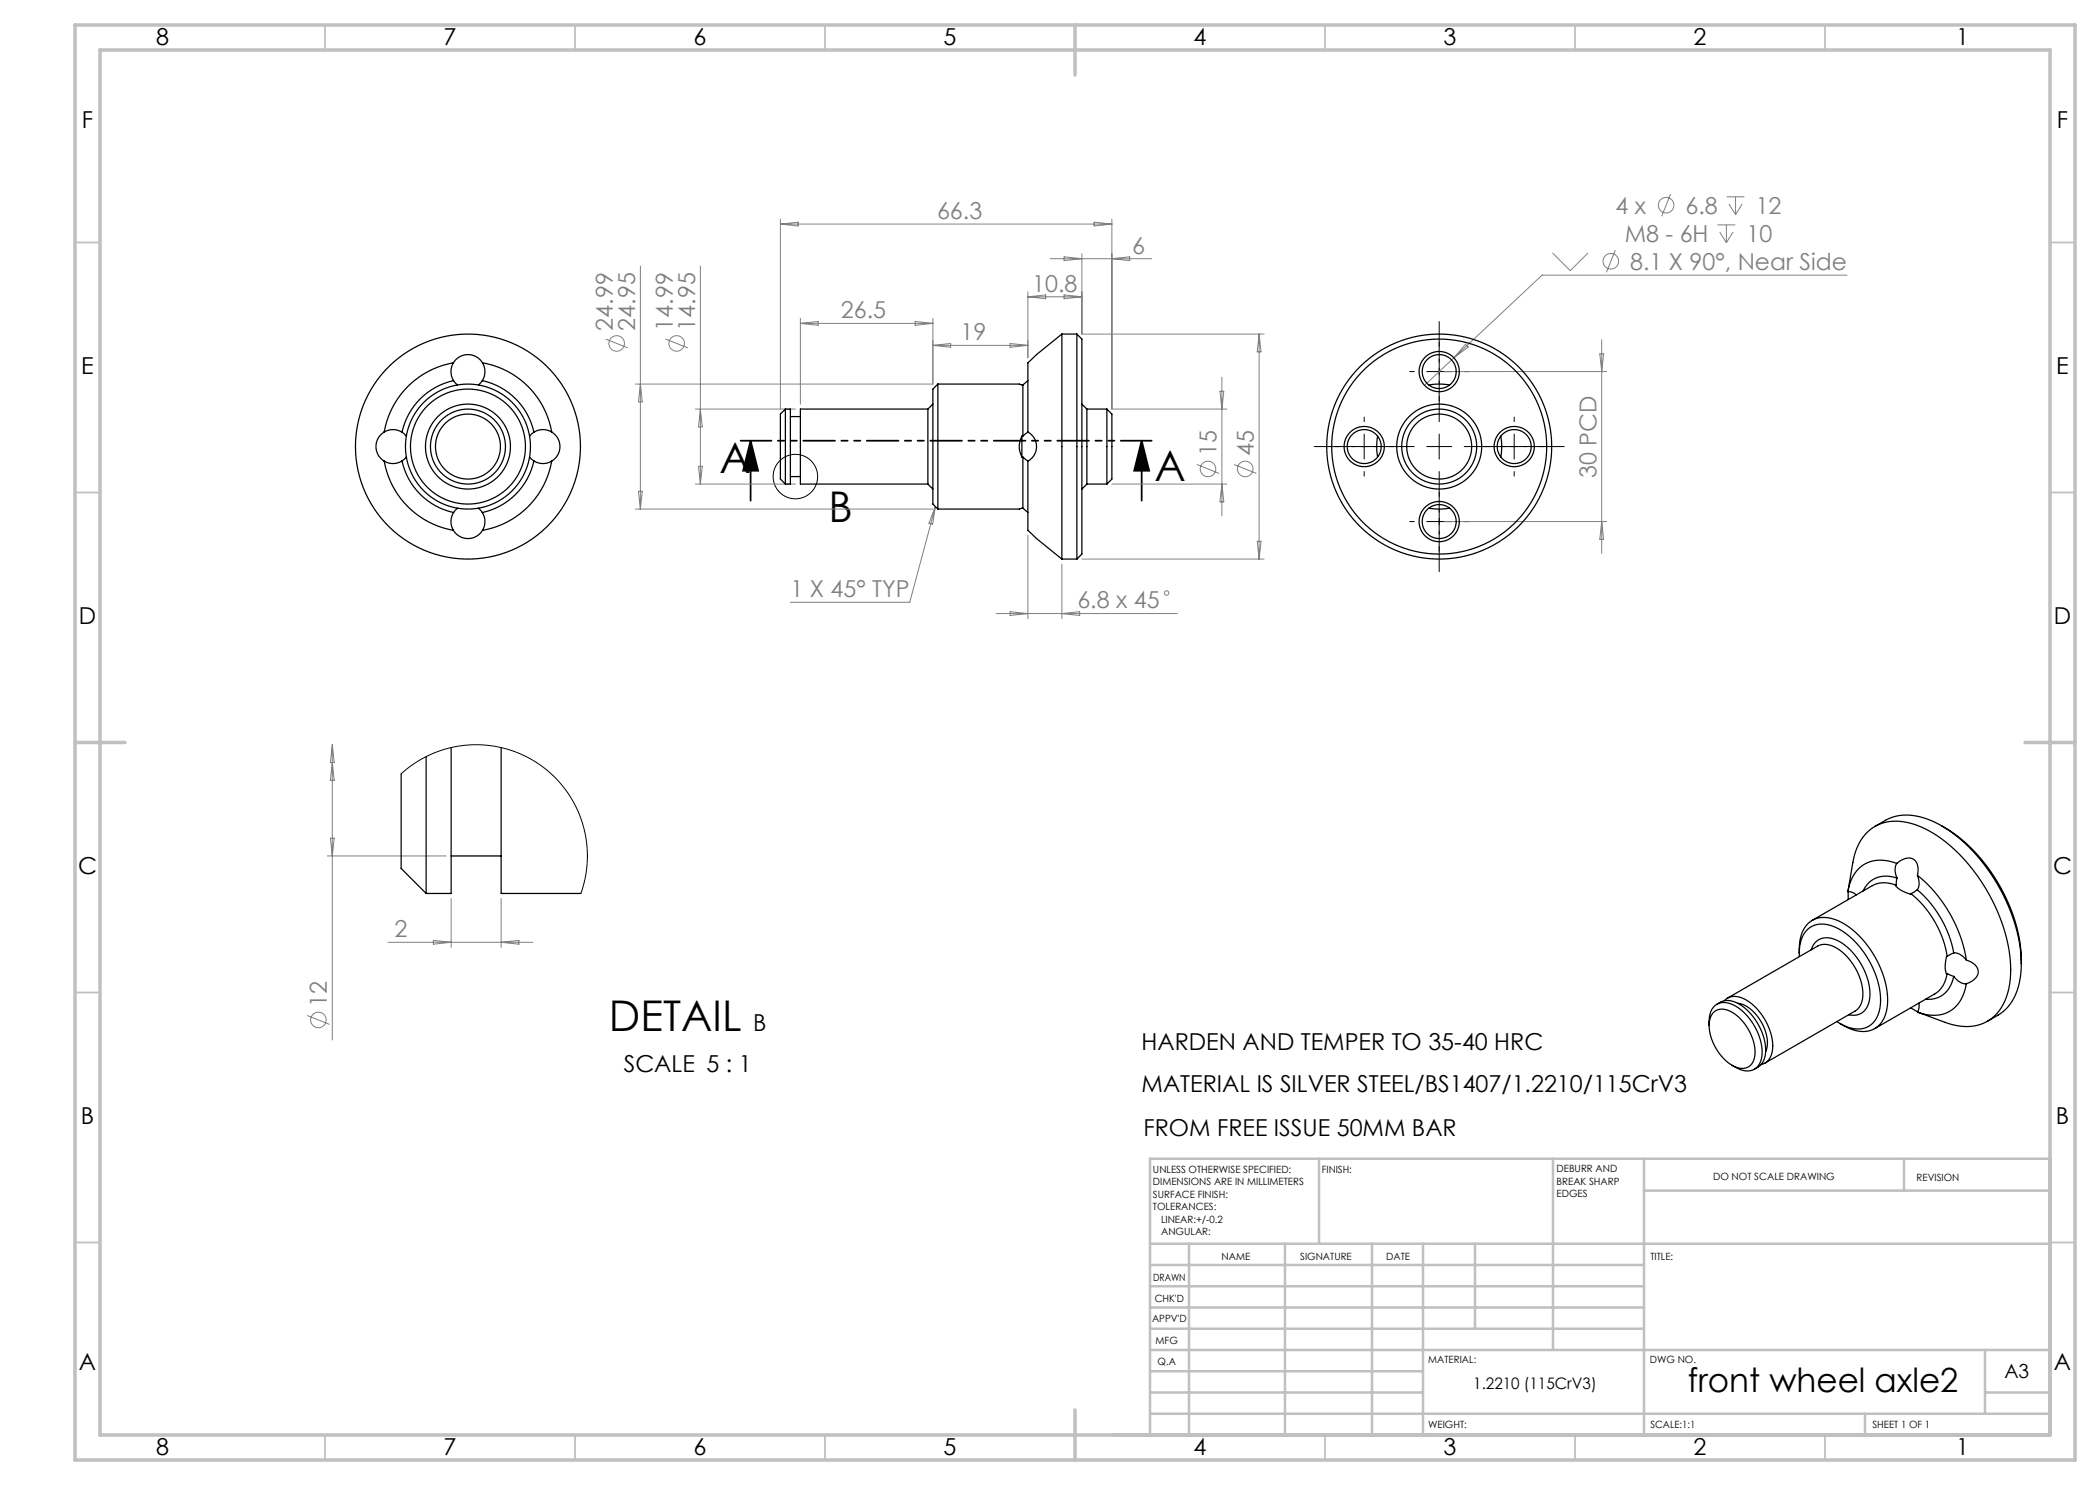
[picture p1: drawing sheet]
<svg xmlns="http://www.w3.org/2000/svg" width="420mm" height="297mm" viewBox="0 0 420 297" stroke-linecap="round" stroke-linejoin="round" font-family="sans-serif">
<g fill="none" stroke="#808080" stroke-width=".2">
<path d="M334.1 38.8l-1.8 4.5M345.3 39.4h3.6M347.1 39.4v3.5M128.1 53.2v48.6M140.1 53.2v43.6M156.1 43.8v38M156.1 44.8h66.3M156.1 44.8l3.5-.4v.8zM205.6 58.4v13.2M205.6 59.4h10.8M205.6 59.4l3.5-.4v.7zM210 51.7h20.3"/>
<path d="M212.8 51.4l3.6 .3-3.6 .4zM212.8 59l3.6 .4-3.6 .3zM216.4 50.7v16.1h36.4M218.8 44.4l3.6 .4-3.6 .4zM222.4 43.8v38h23M222.4 51.7l3.5-.3v.7zM310.5 50.6l3.6 3.5 3.5-3.5M323.1 50l-1.8 4.5M343.5 45h3.6M343.9 46.4l1.4 2.1M345.3 45v3.5M345.8 40.8l1.3 2.1"/>
<path d="M346.6 46.4l-1.3 2.1M348.4 40.8l-1.3 2.1M369.4 55h-61l-23.5 22.1M121.1 67.8l4.5 1.8M128.1 76.8l.4 3.6h-.8zM133.1 67.8l4.5 1.8M160.1 63.7v17.1M160.1 64.7h26.5M160.1 64.7l3.5-.4v.8zM183 64.3l3.6 .4-3.6 .4zM186.6 69.1h19M186.6 69.1l3.5-.4v.8z"/>
<path d="M186.6 63.7v13.1h-59.5M202 68.7l3.6 .4-3.6 .4zM244 78.3h.8l-.4 3.5zM244.4 75.5v27.7M251.8 66.8v45M251.8 66.8l.4 3.6h-.8zM288.8 74.3h32.5M293.1 68.9l.5 .5-2.8 2.2zM320 70.8h.7l-.4 3.5zM320.3 68v42.7M127.7 98.3h.8l-.4 3.5zM139.1 81.8h20"/>
<path d="M139.1 96.8h20M139.7 93.3h.8l-.4 3.5zM140.1 81.8l.4 3.6h-.8zM222.4 96.8h23M239.4 92.9l4.4 1.8M244.4 96.8l.4 3.6h-.8zM246.8 92.9l4.5 1.8M127.1 101.8h59.5M187.1 101.3l-.6 3.5-.7-.1zM187.1 101.3l-5.2 19.2h-23.8M205.6 107.1v16.6M212.4 112.8v10.9"/>
<path d="M216.4 111.8h36.4M251.4 108.3h.8l-.4 3.5zM288.8 104.3h32.5M320.3 104.3l.4 3.6h-.7zM199.2 122.7h36.3M202 122.3l3.6 .4-3.6 .4zM212.4 122.7l3.5-.4v.8zM66.5 148.9v59.1M66.5 148.9l.3 3.6h-.7zM66.5 152.5l.3 3.6h-.7zM65.5 171.2h23.7M66.1 167.6h.7l-.3 3.6z"/>
<path d="M90.2 179.7v9.8M100.2 179.7v9.8M77.6 188.5h29M86.7 188.1l3.5 .4-3.5 .3zM100.2 188.5l3.6-.4v.7zM61.5 203.1l4.4 1.8"/>
<circle cx="322.2" cy="52.3" r="1.56"/>
<circle cx="333.2" cy="41" r="1.56"/>
<circle cx="123.3" cy="68.7" r="1.56"/>
<circle cx="135.3" cy="68.7" r="1.56"/>
<circle cx="241.6" cy="93.8" r="1.56"/>
<circle cx="249" cy="93.8" r="1.56"/>
<circle cx="233.3" cy="118.6" r=".44"/>
<circle cx="63.7" cy="204" r="1.56"/>
</g>
<g fill="none" stroke="#000" stroke-width=".2">
<path d="M285.3 74.3h5M287.8 71.8v5M270.3 89.3h5M272.8 86.8v5M285.3 89.3h5M287.8 86.8v5M300.3 89.3h5M302.8 86.8v5M285.3 104.3h5M287.8 101.8v5M80.2 154.8l3-2.3 3.2-1.7 3.4-1.2 3.7-.6h3.6l3.7 .7 3.6 1.2 3.1 1.7 2.8 2.3 2.6 2.8 2 3.2 1.4 3.2 .9 3.7 .3 3.7-.4 3.5-.9 3.7"/>
<circle cx="159.1" cy="95.3" r="4.4"/>
</g>
<path d="M150.1 88.1l1.5 6h-3zM150.1 88.1v12M228.3 88.1l1.5 6h-3zM228.3 88.1v12" fill="none" stroke="#000" stroke-width=".35"/>
<path d="M282.8 89.3h-20M287.8 84.3v-20M287.8 94.3v20M292.8 89.3h20" fill="none" stroke="#000" stroke-width=".2" stroke-dasharray="15.2 1.3 1.3 1.3" stroke-dashoffset="7.1"/>
<g fill="none" stroke="#000" stroke-width=".2" stroke-dasharray="15.2 1.3 1.3 1.3">
<path d="M282.8 74.3h-.9M287.8 69.3v-.9M287.8 79.3v.9M292.8 74.3h.9M267.8 89.3h-.9M272.8 84.3v-.9M272.8 94.3v.9M277.8 89.3h.9M287.8 99.3v-.9M297.8 89.3h-.9M302.8 84.3v-.9M302.8 94.3v.9"/>
<path d="M307.8 89.3h.9M282.8 104.3h-.9M287.8 109.3v.9M292.8 104.3h.9"/>
</g>
<path d="M230.3 88.1h-82.2" fill="none" stroke="#000" stroke-width=".35" stroke-dasharray="6.3 1.3 1.3 1.3 1.3 1.3" stroke-dashoffset=".2"/>
<g fill="none" stroke="#c0c0c0" stroke-width=".35">
<path d="M65 5v5M115 5v5M165 5v5M265 5v5M315 5v5M365 5v5M15 48.5h5M410 48.5h5M15 98.5h5M410 98.5h5M15 198.5h5M410 198.5h5"/>
<path d="M15 248.5h5M410 248.5h5M65 287v5M115 287v5M165 287v5M265 287v5M315 287v5M365 287v5"/>
</g>
<g fill="none" stroke="#c0c0c0" stroke-width=".5">
<path d="M263.8 231.8v17M310.6 231.8v38.2M328.8 231.8v55.2M328.8 238.1h81.2M380.8 231.8v6.3M410 231.8h-180v55.2M230 248.8h180M230 257.3h98.8M230 253h98.8M237.8 248.8v38.2M257 248.8v38.2M274.4 248.8v38.2"/>
<path d="M284.6 248.8v38.2M295 248.8v17M230 265.8h98.8M230 261.5h98.8M230 278.5h54.6M230 274.3h54.6M230 270h180M397 278.5h13M397 270v12.8M230 282.8h180M373 282.8v4.2"/>
</g>
<path d="M15 5h400v287h-400zM20 10h390v277h-390zM215 5v10M15 148.5h10M405 148.5h10M215 282v10" fill="none" stroke="#c0c0c0" stroke-width=".7"/>
<path d="M228.3 88.1l1.5 6h-3zM150.1 88.1l1.5 6h-3z" fill="#000"/>
<g fill="none" stroke="#000" stroke-width=".25">
<path d="M90.7 72.6a17 17 0 0 0-13.9 13.8M90.7 72.6a3.4 3.4 0 0 1 5.8 0M90.7 72.6a3.4 3.4 0 0 0 0 3.5M90.7 76.1a13.5 13.5 0 0 0-10.3 10.3M90.7 76.1l.8 .9M96.5 76.1a13.5 13.5 0 0 1 10.3 10.3M96.5 76.1l-.8 .9M96.5 72.6a17 17 0 0 1 13.8 13.8M96.5 72.6a3.4 3.4 0 0 1 0 3.5M187.6 76.8l-1 1v23l1 1M187.6 76.8v25M187.6 76.8h16.3l.7 .2"/>
<path d="M204.6 77v10.2M205.6 76.1l-1 .9M212.4 66.8v45M212.4 66.8l-5.1 4.1-1.2 1.2a1.46 1.46 0 0 0-.5 1.7v12.6a3.3 3.3 0 0 1 0 5.8v13a1.19 1.19 0 0 0 .5 1.4l1.2 1.1 5.1 4.1M212.4 66.8h3M215.4 66.8v45M215.4 66.8l1 1v43l-1 1M285.7 77l1.8-.2 2.4 .2M76.8 92.2a17 17 0 0 0 13.9 13.9M76.8 86.4a3.4 3.4 0 0 0 0 5.8M76.8 86.4a3.4 3.4 0 0 1 3.6 0M80.4 92.2a13.5 13.5 0 0 0 10.3 10.3"/>
<path d="M80.4 86.4l.9 .8M80.4 92.2a3.4 3.4 0 0 1-3.6 0M81.3 91.4l-.9 .8M105.9 91.4l.9 .8M106.8 92.2a13.5 13.5 0 0 1-10.3 10.3M106.8 86.4l-.9 .8M106.8 92.2a3.4 3.4 0 0 0 3.5 0M110.3 92.2a17 17 0 0 1-13.8 13.9M110.3 86.4a3.4 3.4 0 0 1 0 5.8M110.3 86.4a3.4 3.4 0 0 0-3.5 0M157.1 81.8h1v15h-1M157.1 81.8v15"/>
<path d="M157.1 81.8l-1 1v13l1 1M158.1 95.3h2M158.1 83.3h2M185.6 81.8v15M185.6 81.8h-25.5v15h25.5M185.6 96.8l1 1M186.6 80.8l-1 1M204.4 87.2v4.2M204.4 87.2a4.4 4.4 0 0 0 0 4.2M204.4 91.4h.2M204.4 87.2h.2M204.6 91.4l1 .8"/>
<path d="M204.6 91.4v10.2M205.6 86.4l-1 .8M216.4 80.8l1 1M217.4 81.8v15M217.4 96.8l-1 1M217.4 96.8h4M217.4 81.8h4M221.4 81.8v15M221.4 81.8l1 1v13l-1 1M275.5 87.2l-.2 1.8 .2 2.4M300.2 87.2l.1 1.8-.1 2.4M90.7 106.1a3.4 3.4 0 0 0 5.8 0"/>
<path d="M90.7 102.5a3.4 3.4 0 0 0 0 3.6M91.5 101.6l-.8 .9M95.7 101.6l.8 .9M96.5 102.5a3.4 3.4 0 0 1 0 3.6M204.6 101.6l1 .9M204.6 101.6l-.7 .2h-16.3M212.4 111.8h3M285.7 101.6l1.8 .2 2.4-.2M80.2 154.8v18.9l5 5M85.2 151.3v27.4M90.2 149.5v29.2h-5M100.2 149.5v29.2h16"/>
<path d="M90.2 171.2h10M369.6 178.3l1-5.8a9.1 9.1 0 0 1 6.5-8 13.1 13.1 0 0 1 9.6 2.2 35.5 35.5 0 0 1 15.4 26.3 13.3 13.3 0 0 1-3.1 10.1 9.1 9.1 0 0 1-9.8 1.4l-5.7-2.1M369.6 178.3v1.6M375 165.3l2.1-1.2a9.9 9.9 0 0 1 9.1 0 31.3 31.3 0 0 1 14.4 14.8 31.8 31.8 0 0 1 3.7 13.8M379.2 177a5.5 5.5 0 0 0-4.7 .1l-12.1 7M379.2 177l-.1 .1 .9 .8 1.2 .6 .9 .3h.1M379.4 172.7a3.1 3.1 0 0 1 3.2-.9 2.81 2.81 0 0 1 .9 3.3M379.4 172.7a6.9 6.9 0 0 0-7.9 1.3l-1.1 1.6-.5 1.3-.3 1.4 .9 .2 .8 .5M379.4 172.7a3.1 3.1 0 0 0 0 2.9M379.4 175.6l-.2 1.4M379.4 175.6a5.1 5.1 0 0 0-6.8 2.6M382.2 178.8a20.3 20.3 0 0 1 7.2 12.5"/>
<path d="M383.5 178a22.1 22.1 0 0 1 7.2 12.6M383.5 178l-1.3 .8M383.5 175.1a27.7 27.7 0 0 1 9.8 16.9M383.5 175.1a3 3 0 0 1 0 2.9M388.4 165.2a33.4 33.4 0 0 1 14.8 19.6 26 26 0 0 1 1.1 7.9M345.5 199.6l18-10.4a4 4 0 0 1 4.3 .7 11.4 11.4 0 0 1 4.7 9.9l-.5 1.4-.8 .9-18.2 10.5M359.9 190.6v.7M359.9 190.6a5.4 5.4 0 0 1 2.9-5.5 7.3 7.3 0 0 1 6.8 2 17.7 17.7 0 0 1 6.5 13.9 4.7 4.7 0 0 1-4.2 4.8 7.7 7.7 0 0 1-4.5-1.5M359.9 190.6a7.2 7.2 0 0 1 2.1-6.2 6 6 0 0 1 6.7 .3 19.3 19.3 0 0 1 8.8 16 5.3 5.3 0 0 1-4 5.5 8.2 8.2 0 0 1-5.5-1.5M362.2 190a3.4 3.4 0 0 1 5.1-2 12.8 12.8 0 0 1 6.6 11.6 3.3 3.3 0 0 1-4.2 3.4M389.4 191.3l-.1 .1-.3 1.7 .1 1.2 .2 .5 .1-.1M389.4 194.7a5.5 5.5 0 0 1-2.4 4.1l-12.1 6.9"/>
<path d="M389.4 194.7l1.3 .6M390.7 190.6a3 3 0 0 1 2.6 1.4M390.7 190.6l-1.3 .7M390.7 195.3a3.1 3.1 0 0 0 2.6 1.5M390.7 195.3a5.1 5.1 0 0 1-5.6 4.5M393.3 196.8a6.9 6.9 0 0 1-5.1 6.1l-1.2 .2-1.4-.1-2.1-.6 .3-.9v-.9M393.3 192a2.75 2.75 0 0 1 2.3 2.5l-.2 .7a3.6 3.6 0 0 1-2.1 1.6M404.3 192.7a12.2 12.2 0 0 1-3.7 9.6l-3.1 2M341.8 205.1a4.5 4.5 0 0 1 1.4-4.1 3.9 3.9 0 0 1 4.4 .5 11.4 11.4 0 0 1 4.7 10 3 3 0 0 1-4.7 2.2l-1.2-.6M342.6 202.6a2.97 2.97 0 0 1 3.9-.1 9.7 9.7 0 0 1 4.4 9.1 2.56 2.56 0 0 1-3.9 1.8 9.7 9.7 0 0 1-5.1-9.3l.3-.9zM343.4 200.9a3.9 3.9 0 0 1 4.9 .2 11.4 11.4 0 0 1 4.7 10 3.4 3.4 0 0 1-2.1 2.7M344.9 200.2a3.3 3.3 0 0 1 4.3-.2 11.4 11.4 0 0 1 5.3 10.3 3 3 0 0 1-2.3 2.6"/>
<path d="M347.5 200.7a7.5 7.5 0 0 1 5.4 5.1 5.8 5.8 0 0 1 .2 4.5M382.1 201.6l1.4 .8"/>
<circle cx="287.8" cy="74.3" r="4"/>
<circle cx="287.8" cy="74.3" r="3.4"/>
<circle cx="93.6" cy="89.3" r="12.5"/>
<circle cx="93.6" cy="89.3" r="7.5"/>
<circle cx="93.6" cy="89.3" r="8.5"/>
<circle cx="93.6" cy="89.3" r="11.5"/>
<circle cx="93.6" cy="89.3" r="22.5"/>
<circle cx="93.6" cy="89.3" r="6.5"/>
<circle cx="272.8" cy="89.3" r="3.4"/>
<circle cx="272.8" cy="89.3" r="4"/>
<circle cx="287.8" cy="89.3" r="8.5"/>
<circle cx="287.8" cy="89.3" r="22.5"/>
<circle cx="287.8" cy="89.3" r="21.5"/>
<circle cx="287.8" cy="89.3" r="7.5"/>
<circle cx="287.8" cy="89.3" r="6.5"/>
<circle cx="302.8" cy="89.3" r="3.4"/>
<circle cx="302.8" cy="89.3" r="4"/>
<circle cx="287.8" cy="104.3" r="4"/>
<circle cx="287.8" cy="104.3" r="3.4"/>
</g>
<g font-size="8.5">
<text x="143.9" y="94.6">A</text>
<text x="230.9" y="96.3">A</text>
<text x="165.7" y="104.5">B</text>
<text x="121.8" y="206.2">DETAIL</text>
</g>
<text font-size="6.7" x="337.6" y="278.4">front wheel axle2</text>
<g font-size="4.7">
<text x="31.2" y="9">8</text>
<text x="88.7" y="9">7</text>
<text x="138.7" y="9">6</text>
<text x="188.7" y="9">5</text>
<text x="238.7" y="9">4</text>
<text x="288.7" y="9">3</text>
<text x="338.7" y="9">2</text>
<text x="391.2" y="9">1</text>
<text x="16.4" y="25.5">F</text>
<text x="411.4" y="25.5">F</text>
<text x="16.2" y="74.8">E</text>
<text x="411.2" y="74.8">E</text>
<text x="15.8" y="124.7">D</text>
<text x="410.8" y="124.7">D</text>
<text x="15.6" y="174.7">C</text>
<text x="410.6" y="174.7">C</text>
<text x="150.7" y="206.1">B</text>
<text x="124.7" y="214.4">SCALE 5 : 1</text>
<text x="228.3" y="210.1">HARDEN AND TEMPER TO 35-40 HRC</text>
<text x="228.3" y="218.4">MATERIAL IS SILVER STEEL/BS1407/1.2210/115CrV3</text>
<text x="16.2" y="224.8">B</text>
<text x="228.7" y="227.2">FROM FREE ISSUE 50MM BAR</text>
<text x="411.2" y="224.8">B</text>
<text x="15.8" y="274">A</text>
<text x="410.8" y="274">A</text>
<text x="31.2" y="291">8</text>
<text x="88.7" y="291">7</text>
<text x="138.7" y="291">6</text>
<text x="188.7" y="291">5</text>
<text x="238.7" y="291">4</text>
<text x="288.7" y="291">3</text>
<text x="338.7" y="291">2</text>
<text x="391.2" y="291">1</text>
</g>
<g font-size="4.7" fill="#808080">
<text x="187.4" y="43.8">66.3</text>
<text x="323.1" y="42.7">4 x</text>
<text x="337.1" y="42.7">6.8</text>
<text x="351.1" y="42.7">12</text>
<text x="226.4" y="50.7">6</text>
<text x="324.9" y="48.4">M8 - 6H</text>
<text x="326" y="54">8.1 X 90°, Near Side</text>
<text x="349.3" y="48.4">10</text>
<text x="206.4" y="58.4">10.8</text>
<text x="168.2" y="63.7">26.5</text>
<text x="122.5" y="66.1" transform="rotate(-90 122.5 66.1)">24.99</text>
<text x="127.1" y="66.1" transform="rotate(-90 127.1 66.1)">24.95</text>
<text x="134.5" y="66.1" transform="rotate(-90 134.5 66.1)">14.99</text>
<text x="139.1" y="66.1" transform="rotate(-90 139.1 66.1)">14.95</text>
<text x="192.1" y="68.1">19</text>
<text x="243.3" y="91.2" transform="rotate(-90 243.3 91.2)">15</text>
<text x="250.8" y="91.2" transform="rotate(-90 250.8 91.2)">45</text>
<text x="319.3" y="95.7" transform="rotate(-90 319.3 95.7)">30 PCD</text>
<text x="158.1" y="119.4">1 X 45° TYP</text>
<text x="215.5" y="121.6">6.8 x 45</text>
<text x="78.9" y="187.4">2</text>
<text x="65.4" y="201.4" transform="rotate(-90 65.4 201.4)">12</text>
</g>
<text font-size="3.9" x="400.9" y="275.5">A3</text>
<text font-size="3.2" x="294.6" y="277.9">1.2210 (115CrV3)</text>
<g font-size="2">
<text x="230.6" y="234.6">UNLESS OTHERWISE SPECIFIED:</text>
<text x="230.6" y="237.1">DIMENSIONS ARE IN MILLIMETERS</text>
<text x="230.6" y="239.6">SURFACE FINISH:</text>
<text x="264.4" y="234.6">FINISH:</text>
<text x="311.3" y="234.5">DEBURR AND</text>
<text x="311.3" y="237">BREAK SHARP</text>
<text x="311.3" y="239.5">EDGES</text>
<text x="342.6" y="236">DO NOT SCALE DRAWING</text>
<text x="383.3" y="236.2">REVISION</text>
<text x="230.6" y="242.1">TOLERANCES:</text>
<text x="232.2" y="244.6">LINEAR:+/-0.2</text>
<text x="232.2" y="247.1">ANGULAR:</text>
<text x="244.3" y="252">NAME</text>
<text x="260" y="251.9">SIGNATURE</text>
<text x="277.2" y="251.9">DATE</text>
<text x="330.1" y="251.9">TITLE:</text>
<text x="230.6" y="256.1">DRAWN</text>
<text x="230.9" y="260.3">CHK'D</text>
<text x="230.4" y="264.4">APPV'D</text>
<text x="231.1" y="268.8">MFG</text>
<text x="231.5" y="273">Q.A</text>
<text x="285.6" y="272.5">MATERIAL:</text>
<text x="330" y="272.5">DWG NO.</text>
<text x="285.6" y="285.5">WEIGHT:</text>
<text x="330.1" y="285.6">SCALE:1:1</text>
<text x="374.5" y="285.6">SHEET 1 OF 1</text>
</g>
</svg>
